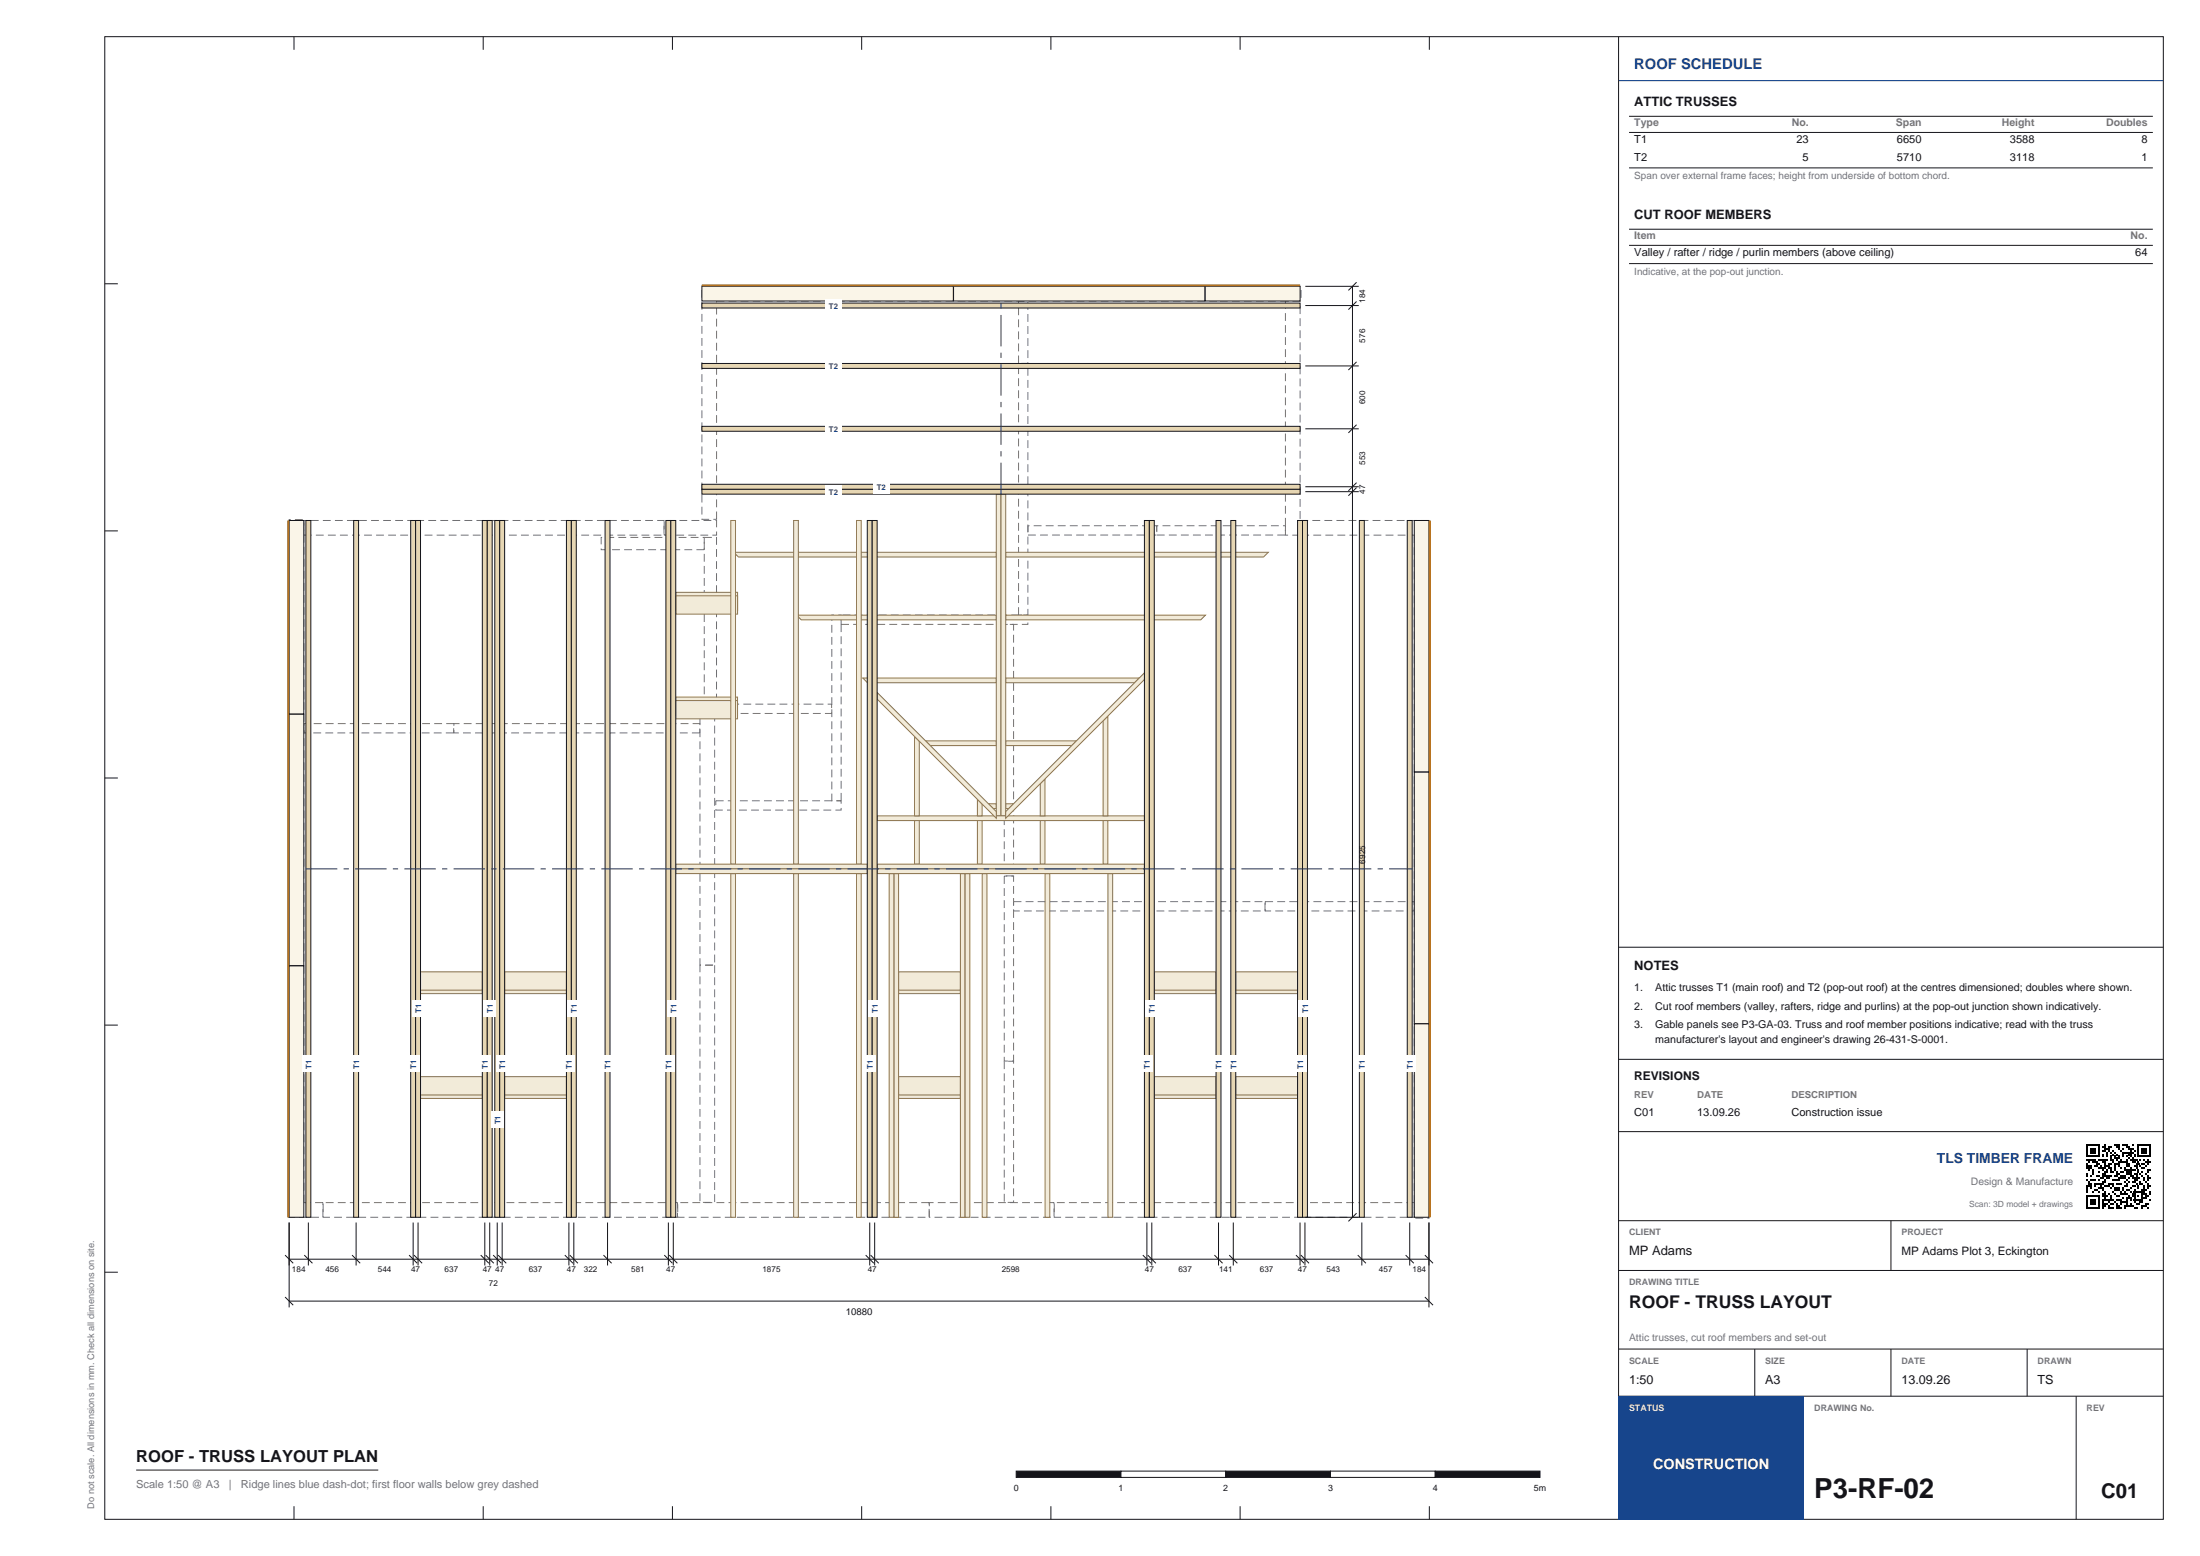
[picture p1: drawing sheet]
<svg xmlns="http://www.w3.org/2000/svg" width="420mm" height="297mm" viewBox="0 0 420 297" stroke-linecap="round" stroke-linejoin="round" font-family="sans-serif">
<g fill="none" stroke="#14141a" stroke-width=".19">
<path d="M20 7h393v283h-393zM56.1 7v2.5M92.3 7v2.5M128.4 7v2.5M164.5 7v2.5M200.6 7v2.5M236.8 7v2.5M272.9 7v2.5M309 7v283M20 54.2h2.5M20 101.3h2.5M20 148.5h2.5"/>
<path d="M20 195.7h2.5M20 242.8h2.5M56.1 287.5v2.5M92.3 287.5v2.5M128.4 287.5v2.5M164.5 287.5v2.5M200.6 287.5v2.5M236.8 287.5v2.5M272.9 287.5v2.5"/>
</g>
<g fill="none" stroke="#73737a" stroke-width=".19" stroke-dasharray="1.5 .8" stroke-linecap="butt">
<path d="M134 54.5h2.8v44.6h-2.8zM136.8 54.7h48v2.8h-48zM184.8 54.7h48v2.8h-48zM194.5 57.5h1.7v11.9h-1.7zM232.9 54.7h15.5v2.8h-15.5zM245.4 57.5h2.8v44.6h-2.8zM194.5 69.4h1.7v48h-1.7zM55.2 99.2h2.8v34.3h-2.8zM58 99.3h20.7v2.8h-20.7zM78.8 99.3h48v2.8h-48zM126.8 99.3h10v2.8h-10zM248.4 99.3h24.6v2.8h-24.6z"/>
<path d="M114.8 102.6h19.6v2.3h-19.6zM134.4 102.6h2.4v33.6h-2.4zM158.8 117.4h1.8v35.4h-1.8zM160.6 117.4h35.6v1.8h-35.6zM191.7 119.2h1.8v48h-1.8zM196.2 100.3h24.6v1.8h-24.6zM220.8 100.3h24.6v1.8h-24.6zM270 102.1h2.8v48h-2.8zM55.2 133.5h2.8v48h-2.8zM58 138.1h28.6v1.8h-28.6zM86.6 138.1h47v1.8h-47zM133.6 136.2h2.8v48h-2.8z"/>
<path d="M136.8 134.4h22v1.8h-22zM136.6 152.8h24v1.8h-24zM270 150.2h2.8v38.8h-2.8zM191.7 167.2h1.8v35.3h-1.8zM193.5 172.1h48v1.8h-48zM241.5 172.1h28.5v1.8h-28.5zM55.2 181.5h2.8v48h-2.8zM133.6 184.2h2.8v45.3h-2.8zM270 189h2.8v43.5h-2.8zM191.7 202.6h1.8v26.9h-1.8zM55 229.5h6.6v2.8h-6.6zM61.7 229.5h48v2.8h-48z"/>
<path d="M109.7 229.5h19.6v2.8h-19.6zM129.4 229.5h48v2.8h-48zM177.4 229.5h23.8v2.8h-23.8zM201.3 229.5h48v2.8h-48zM249.3 229.5h20.7v2.8h-20.7z"/>
</g>
<g fill="#f2ebd9" stroke="#8c734d" stroke-width=".19">
<path d="M129 113.1h11.8v3.5h-11.8z" fill-rule="evenodd"/>
<path d="M129 113.7h11.8v3.5h-11.8z" fill-rule="evenodd"/>
<path d="M80.3 206.2h11.8v3.5h-11.8z" fill-rule="evenodd"/>
<path d="M235.9 206.2h11.8v3.5h-11.8z" fill-rule="evenodd"/>
<path d="M220.4 206.2h11.8v3.5h-11.8z" fill-rule="evenodd"/>
<path d="M96.3 206.2h11.8v3.5h-11.8z" fill-rule="evenodd"/>
<path d="M171.5 206.2h11.8v3.5h-11.8z" fill-rule="evenodd"/>
<path d="M171.5 205.5h11.8v3.5h-11.8z" fill-rule="evenodd"/>
<path d="M80.3 205.5h11.8v3.5h-11.8z" fill-rule="evenodd"/>
<path d="M220.4 205.5h11.8v3.5h-11.8z" fill-rule="evenodd"/>
<path d="M235.9 205.5h11.8v3.5h-11.8z" fill-rule="evenodd"/>
<path d="M96.3 205.5h11.8v3.5h-11.8z" fill-rule="evenodd"/>
<path d="M129 133.1h11.8v3.4h-11.8z" fill-rule="evenodd"/>
<path d="M129 133.7h11.8v3.5h-11.8z" fill-rule="evenodd"/>
<path d="M220.4 186.2h11.8v3.5h-11.8z" fill-rule="evenodd"/>
<path d="M235.9 186.2h11.8v3.5h-11.8z" fill-rule="evenodd"/>
<path d="M171.5 186.2h11.8v3.5h-11.8z" fill-rule="evenodd"/>
<path d="M96.3 186.2h11.8v3.5h-11.8z" fill-rule="evenodd"/>
<path d="M80.3 186.2h11.8v3.5h-11.8z" fill-rule="evenodd"/>
<path d="M220.4 185.5h11.8v3.5h-11.8z" fill-rule="evenodd"/>
<path d="M235.9 185.5h11.8v3.5h-11.8z" fill-rule="evenodd"/>
<path d="M171.5 185.5h11.8v3.5h-11.8z" fill-rule="evenodd"/>
<path d="M96.3 185.5h11.8v3.5h-11.8z" fill-rule="evenodd"/>
<path d="M80.3 185.5h11.8v3.5h-11.8z" fill-rule="evenodd"/>
<path d="M192 105.4h50.1l-.9 .9h-49.2z" fill-rule="evenodd"/>
<path d="M192 117.4h38.1l-.9 .9h-37.2z" fill-rule="evenodd"/>
<path d="M192 129.4h25.5l-.9 .9h-24.6z" fill-rule="evenodd"/>
<path d="M192 141.4h13.5l-.9 .9h-12.6z" fill-rule="evenodd"/>
<path d="M192 153.4h1.5l-.9 .9h-.6z" fill-rule="evenodd"/>
<path d="M140.1 105.4h50.1v.9h-49.2z" fill-rule="evenodd"/>
<path d="M152.1 117.4h38.1v.9h-37.2z" fill-rule="evenodd"/>
<path d="M176.7 141.4h13.5v.9h-12.6z" fill-rule="evenodd"/>
<path d="M188.7 153.4h1.5v.9h-.6z" fill-rule="evenodd"/>
<path d="M164.7 129.4h25.5v.9h-24.6z" fill-rule="evenodd"/>
<path d="M190.2 94.3h.9v61.4h-.9z" fill-rule="evenodd"/>
<path d="M191.1 94.3h.9v61.4h-.9z" fill-rule="evenodd"/>
<path d="M167.5 155.7h51v.9h-51z" fill-rule="evenodd"/>
<path d="M174.6 140.6l.9 .9v14.2h-.9z" fill-rule="evenodd"/>
<path d="M186.6 152.6l.9 .9v2.2h-.9z" fill-rule="evenodd"/>
<path d="M199.5 148.7v7h-.9v-6.1z" fill-rule="evenodd"/>
<path d="M210.6 137.6l.9-.9v19h-.9z" fill-rule="evenodd"/>
<path d="M167.5 132.2l22.7 22.7v1.3l-22.7-22.8z" fill-rule="evenodd"/>
<path d="M218.5 128.4v1.3l-26.5 26.5v-1.3z" fill-rule="evenodd"/>
</g>
<g fill="#e6d6b3" stroke="#14141a" stroke-width=".19">
<path d="M134 93.4h114.2v.9h-114.2z" fill-rule="evenodd"/>
<path d="M134 92.4h114.2v1h-114.2z" fill-rule="evenodd"/>
<path d="M134 81.4h114.2v.9h-114.2z" fill-rule="evenodd"/>
<path d="M134 69.4h114.2v.9h-114.2z" fill-rule="evenodd"/>
<path d="M134 57.9h114.2v.9h-114.2z" fill-rule="evenodd"/>
</g>
<g fill="#f2ebd9" stroke="#8c734d" stroke-width=".19">
<path d="M174.6 156.6h.9v8.3h-.9z" fill-rule="evenodd"/>
<path d="M186.6 156.6h.9v8.3h-.9z" fill-rule="evenodd"/>
<path d="M198.6 156.6h.9v8.3h-.9z" fill-rule="evenodd"/>
<path d="M210.6 156.6h.9v8.3h-.9z" fill-rule="evenodd"/>
<path d="M170.6 166.7h.9v65.6h-.9z" fill-rule="evenodd"/>
<path d="M169.7 166.7h.9v65.6h-.9z" fill-rule="evenodd"/>
<path d="M183.3 166.7h.9v65.6h-.9z" fill-rule="evenodd"/>
<path d="M184.2 166.7h.9v65.6h-.9z" fill-rule="evenodd"/>
<path d="M187.5 166.7h.9v65.6h-.9z" fill-rule="evenodd"/>
<path d="M199.5 166.7h.9v65.6h-.9z" fill-rule="evenodd"/>
<path d="M211.5 166.7h.9v65.6h-.9z" fill-rule="evenodd"/>
<path d="M151.5 166.7h.9v65.6h-.9z" fill-rule="evenodd"/>
<path d="M163.5 166.7h.9v65.6h-.9z" fill-rule="evenodd"/>
<path d="M139.5 166.7h.9v65.6h-.9z" fill-rule="evenodd"/>
<path d="M151.5 99.3h.9v65.6h-.9z" fill-rule="evenodd"/>
<path d="M163.5 99.3h.9v65.6h-.9z" fill-rule="evenodd"/>
<path d="M139.5 99.3h.9v65.6h-.9z" fill-rule="evenodd"/>
<path d="M167.5 164.9h51v.9h-51z" fill-rule="evenodd"/>
<path d="M167.5 165.8h51v.9h-51z" fill-rule="evenodd"/>
<path d="M129 164.9h36.6v.9h-36.6z" fill-rule="evenodd"/>
<path d="M129 165.8h36.6v.9h-36.6z" fill-rule="evenodd"/>
</g>
<g fill="#e6d6b3" stroke="#14141a" stroke-width=".19">
<path d="M165.6 99.3h.9v133h-.9z" fill-rule="evenodd"/>
<path d="M166.5 99.3h1v133h-1z" fill-rule="evenodd"/>
<path d="M58.4 99.3h.9v133h-.9z" fill-rule="evenodd"/>
<path d="M67.5 99.3h1v133h-1z" fill-rule="evenodd"/>
<path d="M78.4 99.3h.9v133h-.9z" fill-rule="evenodd"/>
<path d="M79.3 99.3h1v133h-1z" fill-rule="evenodd"/>
<path d="M92.1 99.3h.9v133h-.9z" fill-rule="evenodd"/>
<path d="M93 99.3h1v133h-1z" fill-rule="evenodd"/>
<path d="M94.5 99.3h.9v133h-.9z" fill-rule="evenodd"/>
<path d="M95.4 99.3h.9v133h-.9z" fill-rule="evenodd"/>
<path d="M108.1 99.3h1v133h-1z" fill-rule="evenodd"/>
<path d="M109.1 99.3h.9v133h-.9z" fill-rule="evenodd"/>
<path d="M115.5 99.3h1v133h-1z" fill-rule="evenodd"/>
<path d="M127.1 99.3h1v133h-1z" fill-rule="evenodd"/>
<path d="M128.1 99.3h.9v133h-.9z" fill-rule="evenodd"/>
<path d="M218.5 99.3h.9v133h-.9z" fill-rule="evenodd"/>
<path d="M219.4 99.3h1v133h-1z" fill-rule="evenodd"/>
<path d="M232.2 99.3h.9v133h-.9z" fill-rule="evenodd"/>
<path d="M235 99.3h.9v133h-.9z" fill-rule="evenodd"/>
<path d="M247.7 99.3h1v133h-1z" fill-rule="evenodd"/>
<path d="M248.7 99.3h.9v133h-.9z" fill-rule="evenodd"/>
<path d="M259.5 99.3h1v133h-1z" fill-rule="evenodd"/>
<path d="M268.7 99.3h.9v133h-.9z" fill-rule="evenodd"/>
</g>
<path d="M191.1 94.3v-36.4M58.4 165.8h211.2" fill="none" stroke="#0d2973" stroke-width=".19" stroke-dasharray="6 1.2 1 1.2" stroke-linecap="butt"/>
<g fill="#faf5e8" stroke="#14141a" stroke-width=".19">
<path d="M55.2 184.3h2.8v48h-2.8z" fill-rule="evenodd"/>
<path d="M55.2 136.3h2.8v48h-2.8z" fill-rule="evenodd"/>
<path d="M55.2 99.3h2.8v37h-2.8z" fill-rule="evenodd"/>
</g>
<path d="M55 99.3v133" fill="none" stroke="#b8731f" stroke-width=".4"/>
<g fill="#faf5e8" stroke="#14141a" stroke-width=".19">
<path d="M134 54.7h48v2.8h-48z" fill-rule="evenodd"/>
<path d="M182 54.7h48v2.8h-48z" fill-rule="evenodd"/>
<path d="M230.1 54.7h18.1v2.8h-18.1z" fill-rule="evenodd"/>
</g>
<path d="M134 54.5h114.2" fill="none" stroke="#b8731f" stroke-width=".4"/>
<g fill="#faf5e8" stroke="#14141a" stroke-width=".19">
<path d="M270 99.3h2.8v48h-2.8z" fill-rule="evenodd"/>
<path d="M270 147.4h2.8v48h-2.8z" fill-rule="evenodd"/>
<path d="M270 195.4h2.8v36.9h-2.8z" fill-rule="evenodd"/>
</g>
<path d="M273 99.3v133" fill="none" stroke="#b8731f" stroke-width=".4"/>
<g fill="none" stroke="#14141a" stroke-width=".19">
<path d="M249.2 58.3h10.2M249.2 54.7h10.2M258.2 54.7v177.6M259 57.5l-1.6 1.6M259 53.9l-1.6 1.5M249.2 69.8h10.2M259 69.1l-1.6 1.5M249.2 93.8h10.2M249.2 92.9h10.2M249.2 81.8h10.2M259 93.1l-1.6 1.5M259 92.1l-1.6 1.6"/>
<path d="M259 81.1l-1.6 1.5M54.4 239.6l1.6 1.5M55.2 233.3v16.2M58.1 239.6l1.5 1.5M58.9 233.3v8.2M67.2 239.6l1.6 1.5M68 233.3v8.2M78.1 239.6l1.5 1.5M78.9 233.3v8.2M79 239.6l1.6 1.5M79.8 233.3v8.2M91.8 239.6l1.5 1.5"/>
<path d="M92.6 233.3v8.2M92.7 239.6l1.6 1.5M93.5 233.3v8.2M94.2 239.6l1.5 1.5M94.9 233.3v8.2M95.1 239.6l1.5 1.5M95.9 233.3v8.2M107.8 239.6l1.6 1.5M108.6 233.3v8.2M108.8 239.6l1.5 1.5M109.5 233.3v8.2M115.2 239.6l1.6 1.5"/>
<path d="M116 233.3v8.2M126.8 239.6l1.6 1.5M127.6 233.3v8.2M127.8 239.6l1.5 1.5M128.5 233.3v8.2M165.3 239.6l1.5 1.5M166 233.3v8.2M166.2 239.6l1.6 1.5M167 233.3v8.2M218.2 239.6l1.5 1.5M219 233.3v8.2M219.1 239.6l1.6 1.5"/>
<path d="M219.9 233.3v8.2M231.8 239.6l1.6 1.5M232.6 233.3v8.2M234.7 239.6l1.5 1.5M235.4 233.3v8.2M247.4 239.6l1.6 1.5M248.2 233.3v8.2M248.4 239.6l1.5 1.5M249.1 233.3v8.2M249.2 232.3h10.2M259 231.6l-1.6 1.5M259.2 239.6l1.6 1.5"/>
<path d="M260 233.3v8.2M268.4 239.6l1.5 1.5M269.1 233.3v8.2M272 239.6l1.6 1.5M272.8 233.3v16.2M54.4 247.6l1.6 1.5M55.2 240.3h217.6M55.2 248.3h217.6M272 247.6l1.6 1.5"/>
</g>
<g fill="#fff">
<path d="M57.6 201.5h2.5v3.2h-2.5z" fill-rule="evenodd"/>
<path d="M66.7 201.5h2.5v3.2h-2.5z" fill-rule="evenodd"/>
<path d="M77.6 201.5h2.5v3.2h-2.5z" fill-rule="evenodd"/>
<path d="M78.6 190.9h2.5v3.1h-2.5z" fill-rule="evenodd"/>
<path d="M91.3 201.5h2.5v3.2h-2.5z" fill-rule="evenodd"/>
<path d="M92.3 190.9h2.4v3.1h-2.4z" fill-rule="evenodd"/>
<path d="M93.7 212.2h2.5v3.1h-2.5z" fill-rule="evenodd"/>
<path d="M94.6 201.5h2.5v3.2h-2.5z" fill-rule="evenodd"/>
<path d="M107.4 201.5h2.4v3.2h-2.4z" fill-rule="evenodd"/>
<path d="M108.3 190.9h2.5v3.1h-2.5z" fill-rule="evenodd"/>
<path d="M114.7 201.5h2.5v3.2h-2.5z" fill-rule="evenodd"/>
<path d="M126.4 201.5h2.4v3.2h-2.4z" fill-rule="evenodd"/>
<path d="M127.3 190.9h2.5v3.1h-2.5z" fill-rule="evenodd"/>
<path d="M164.8 201.5h2.5v3.2h-2.5z" fill-rule="evenodd"/>
<path d="M165.7 190.9h2.5v3.1h-2.5z" fill-rule="evenodd"/>
<path d="M217.7 201.5h2.5v3.2h-2.5z" fill-rule="evenodd"/>
<path d="M218.7 190.9h2.4v3.1h-2.4z" fill-rule="evenodd"/>
<path d="M231.4 201.5h2.5v3.2h-2.5z" fill-rule="evenodd"/>
<path d="M234.2 201.5h2.5v3.2h-2.5z" fill-rule="evenodd"/>
<path d="M246.9 201.5h2.5v3.2h-2.5z" fill-rule="evenodd"/>
<path d="M247.9 190.9h2.5v3.1h-2.5z" fill-rule="evenodd"/>
<path d="M258.7 201.5h2.5v3.2h-2.5z" fill-rule="evenodd"/>
<path d="M267.9 201.5h2.5v3.2h-2.5z" fill-rule="evenodd"/>
<path d="M157.6 92.6h3.1v2.5h-3.1z" fill-rule="evenodd"/>
<path d="M166.7 91.7h3.1v2.4h-3.1z" fill-rule="evenodd"/>
<path d="M157.6 80.6h3.1v2.5h-3.1z" fill-rule="evenodd"/>
<path d="M157.6 68.6h3.1v2.5h-3.1z" fill-rule="evenodd"/>
<path d="M157.6 57.1h3.1v2.5h-3.1z" fill-rule="evenodd"/>
</g>
<path d="M26 280.6h46.2" fill="none" stroke="#14141a" stroke-width=".19"/>
<path d="M194 280.8h20v1.2h-20z" fill-rule="evenodd" fill="#14141a" stroke="#14141a" stroke-width=".19"/>
<path d="M214 280.8h20v1.2h-20z" fill-rule="evenodd" fill="#fff" stroke="#14141a" stroke-width=".19"/>
<path d="M234 280.8h20v1.2h-20z" fill-rule="evenodd" fill="#14141a" stroke="#14141a" stroke-width=".19"/>
<path d="M254 280.8h20v1.2h-20z" fill-rule="evenodd" fill="#fff" stroke="#14141a" stroke-width=".19"/>
<path d="M274 280.8h20v1.2h-20z" fill-rule="evenodd" fill="#14141a" stroke="#14141a" stroke-width=".19"/>
<path d="M309 15.4h104" fill="none" stroke="#17458c" stroke-width=".19"/>
<g fill="none" stroke="#14141a" stroke-width=".19">
<path d="M311 22.2h100M311 25.3h100M311 32h100M311 43.8h100M311 46.8h100M311 50.3h100M309 180.8h104M309 202.2h104M309 216h104M309 233h104M361 233v9.5M309 242.5h104"/>
<path d="M309 257.5h104M335 257.5v9M361 257.5v9M387 257.5v9M309 266.5h104"/>
</g>
<path d="M398.3 218.5h2.6M405.1 220h2.2M408.1 218.5h2.6M398.3 220.7h2.6M398.3 228.3h2.6M398.3 230.5h2.6M401.3 229h2.3M405.4 223.4h2.3M407.3 227.5h2.3M408.1 220.7h2.6" fill="none" stroke="#000" stroke-width=".38"/>
<g fill="#000">
<path d="M398.3 218.7h.4v.4h-.4z" fill-rule="evenodd"/>
<path d="M398.3 219.1h.4v.3h-.4z" fill-rule="evenodd"/>
<path d="M398.3 219.4h.4v.4h-.4z" fill-rule="evenodd"/>
<path d="M399.1 219.1h1.1v.3h-1.1z" fill-rule="evenodd"/>
<path d="M399.1 219.4h1.1v.4h-1.1z" fill-rule="evenodd"/>
<path d="M400.6 218.7h.3v.4h-.3z" fill-rule="evenodd"/>
<path d="M400.6 219.1h.3v.3h-.3z" fill-rule="evenodd"/>
<path d="M400.6 219.4h.3v.4h-.3z" fill-rule="evenodd"/>
<path d="M401.3 218.7h.8v.4h-.8z" fill-rule="evenodd"/>
<path d="M401.3 219.4h.8v.4h-.8z" fill-rule="evenodd"/>
<path d="M401.7 218.3h.4v.4h-.4z" fill-rule="evenodd"/>
<path d="M401.7 219.1h1.1v.3h-1.1z" fill-rule="evenodd"/>
<path d="M402.4 218.7h.8v.4h-.8z" fill-rule="evenodd"/>
<path d="M402.4 219.4h.4v.4h-.4z" fill-rule="evenodd"/>
<path d="M403.2 219.4h.4v.4h-.4z" fill-rule="evenodd"/>
<path d="M403.6 218.3h1.1v.4h-1.1z" fill-rule="evenodd"/>
<path d="M403.9 218.7h.8v.4h-.8z" fill-rule="evenodd"/>
<path d="M404.3 219.1h.4v.3h-.4z" fill-rule="evenodd"/>
<path d="M404.7 219.4h.4v.4h-.4z" fill-rule="evenodd"/>
<path d="M405.1 218.3h1.1v.4h-1.1z" fill-rule="evenodd"/>
<path d="M405.1 219.1h.3v.3h-.3z" fill-rule="evenodd"/>
<path d="M405.8 218.7h.8v.4h-.8z" fill-rule="evenodd"/>
<path d="M406.2 219.1h1.1v.3h-1.1z" fill-rule="evenodd"/>
<path d="M406.6 219.4h.3v.4h-.3z" fill-rule="evenodd"/>
<path d="M406.9 218.3h.4v.4h-.4z" fill-rule="evenodd"/>
<path d="M407.3 219.4h.4v.4h-.4z" fill-rule="evenodd"/>
<path d="M408.1 218.7h.3v.4h-.3z" fill-rule="evenodd"/>
<path d="M408.1 219.1h.3v.3h-.3z" fill-rule="evenodd"/>
<path d="M408.1 219.4h.3v.4h-.3z" fill-rule="evenodd"/>
<path d="M408.8 219.1h1.1v.3h-1.1z" fill-rule="evenodd"/>
<path d="M408.8 219.4h1.1v.4h-1.1z" fill-rule="evenodd"/>
<path d="M410.3 218.7h.4v.4h-.4z" fill-rule="evenodd"/>
<path d="M410.3 219.1h.4v.3h-.4z" fill-rule="evenodd"/>
<path d="M410.3 219.4h.4v.4h-.4z" fill-rule="evenodd"/>
<path d="M398.3 219.8h.4v.4h-.4z" fill-rule="evenodd"/>
<path d="M398.3 220.2h.4v.4h-.4z" fill-rule="evenodd"/>
<path d="M398.3 221.3h1.9v.4h-1.9z" fill-rule="evenodd"/>
<path d="M398.3 222.1h.4v.3h-.4z" fill-rule="evenodd"/>
<path d="M398.3 222.4h1.1v.4h-1.1z" fill-rule="evenodd"/>
<path d="M398.3 222.8h1.1v.4h-1.1z" fill-rule="evenodd"/>
<path d="M398.3 223.9h.4v.4h-.4z" fill-rule="evenodd"/>
<path d="M398.3 224.3h.4v.4h-.4z" fill-rule="evenodd"/>
<path d="M398.3 225.1h.4v.3h-.4z" fill-rule="evenodd"/>
<path d="M398.3 226.2h1.1v.4h-1.1z" fill-rule="evenodd"/>
<path d="M398.3 226.6h.4v.3h-.4z" fill-rule="evenodd"/>
<path d="M398.3 226.9h.4v.4h-.4z" fill-rule="evenodd"/>
<path d="M398.3 227.3h.4v.4h-.4z" fill-rule="evenodd"/>
<path d="M398.3 228.4h.4v.4h-.4z" fill-rule="evenodd"/>
<path d="M398.3 228.8h.4v.4h-.4z" fill-rule="evenodd"/>
<path d="M398.3 229.2h.4v.4h-.4z" fill-rule="evenodd"/>
<path d="M398.3 229.6h.4v.3h-.4z" fill-rule="evenodd"/>
<path d="M398.3 229.9h.4v.4h-.4z" fill-rule="evenodd"/>
<path d="M398.7 221.7h.4v.4h-.4z" fill-rule="evenodd"/>
<path d="M398.7 223.2h.4v.4h-.4z" fill-rule="evenodd"/>
<path d="M398.7 225.4h.4v.4h-.4z" fill-rule="evenodd"/>
<path d="M398.7 225.8h.7v.4h-.7z" fill-rule="evenodd"/>
<path d="M399.1 219.8h1.1v.4h-1.1z" fill-rule="evenodd"/>
<path d="M399.1 224.3h.3v.4h-.3z" fill-rule="evenodd"/>
<path d="M399.1 225.1h1.1v.3h-1.1z" fill-rule="evenodd"/>
<path d="M399.1 226.6h.3v.3h-.3z" fill-rule="evenodd"/>
<path d="M399.1 228.8h1.1v.4h-1.1z" fill-rule="evenodd"/>
<path d="M399.1 229.2h1.1v.4h-1.1z" fill-rule="evenodd"/>
<path d="M399.1 229.6h1.1v.3h-1.1z" fill-rule="evenodd"/>
<path d="M399.4 221.7h1.2v.4h-1.2z" fill-rule="evenodd"/>
<path d="M399.4 223.2h.4v.4h-.4z" fill-rule="evenodd"/>
<path d="M399.4 223.6h.4v.3h-.4z" fill-rule="evenodd"/>
<path d="M399.4 223.9h.4v.4h-.4z" fill-rule="evenodd"/>
<path d="M399.4 227.3h.4v.4h-.4z" fill-rule="evenodd"/>
<path d="M399.8 222.4h.8v.4h-.8z" fill-rule="evenodd"/>
<path d="M399.8 225.8h1.9v.4h-1.9z" fill-rule="evenodd"/>
<path d="M399.8 226.2h.4v.4h-.4z" fill-rule="evenodd"/>
<path d="M399.8 226.9h.8v.4h-.8z" fill-rule="evenodd"/>
<path d="M400.2 222.1h.7v.3h-.7z" fill-rule="evenodd"/>
<path d="M400.2 224.3h.7v.4h-.7z" fill-rule="evenodd"/>
<path d="M400.6 219.8h.3v.4h-.3z" fill-rule="evenodd"/>
<path d="M400.6 220.2h.3v.4h-.3z" fill-rule="evenodd"/>
<path d="M400.6 221.3h1.8v.4h-1.8z" fill-rule="evenodd"/>
<path d="M400.6 222.8h1.5v.4h-1.5z" fill-rule="evenodd"/>
<path d="M400.6 223.6h.3v.3h-.3z" fill-rule="evenodd"/>
<path d="M400.6 225.1h.3v.3h-.3z" fill-rule="evenodd"/>
<path d="M400.6 226.6h1.1v.3h-1.1z" fill-rule="evenodd"/>
<path d="M400.6 227.3h.3v.4h-.3z" fill-rule="evenodd"/>
<path d="M400.6 228.4h.3v.4h-.3z" fill-rule="evenodd"/>
<path d="M400.6 228.8h.3v.4h-.3z" fill-rule="evenodd"/>
<path d="M400.6 229.2h.3v.4h-.3z" fill-rule="evenodd"/>
<path d="M400.6 229.6h.3v.3h-.3z" fill-rule="evenodd"/>
<path d="M400.6 229.9h.3v.4h-.3z" fill-rule="evenodd"/>
<path d="M400.9 222.4h.4v.4h-.4z" fill-rule="evenodd"/>
<path d="M400.9 224.7h.8v.4h-.8z" fill-rule="evenodd"/>
<path d="M400.9 226.2h.4v.4h-.4z" fill-rule="evenodd"/>
<path d="M401.3 220.2h.4v.4h-.4z" fill-rule="evenodd"/>
<path d="M401.3 220.6h.4v.3h-.4z" fill-rule="evenodd"/>
<path d="M401.3 221.7h.8v.4h-.8z" fill-rule="evenodd"/>
<path d="M401.3 223.2h.4v.4h-.4z" fill-rule="evenodd"/>
<path d="M401.3 223.9h.8v.4h-.8z" fill-rule="evenodd"/>
<path d="M401.3 224.3h1.9v.4h-1.9z" fill-rule="evenodd"/>
<path d="M401.3 225.4h.8v.4h-.8z" fill-rule="evenodd"/>
<path d="M401.3 226.9h.4v.4h-.4z" fill-rule="evenodd"/>
<path d="M401.3 227.7h.8v.4h-.8z" fill-rule="evenodd"/>
<path d="M401.3 228.1h1.1v.3h-1.1z" fill-rule="evenodd"/>
<path d="M401.3 229.2h.4v.4h-.4z" fill-rule="evenodd"/>
<path d="M401.3 229.6h1.1v.3h-1.1z" fill-rule="evenodd"/>
<path d="M401.3 229.9h.8v.4h-.8z" fill-rule="evenodd"/>
<path d="M401.3 230.3h.4v.4h-.4z" fill-rule="evenodd"/>
<path d="M401.7 222.1h.4v.3h-.4z" fill-rule="evenodd"/>
<path d="M401.7 222.4h1.1v.4h-1.1z" fill-rule="evenodd"/>
<path d="M401.7 223.6h.7v.3h-.7z" fill-rule="evenodd"/>
<path d="M401.7 225.1h.4v.3h-.4z" fill-rule="evenodd"/>
<path d="M401.7 226.2h1.1v.4h-1.1z" fill-rule="evenodd"/>
<path d="M401.7 227.3h.4v.4h-.4z" fill-rule="evenodd"/>
<path d="M401.7 228.4h.4v.4h-.4z" fill-rule="evenodd"/>
<path d="M402.1 219.8h.3v.4h-.3z" fill-rule="evenodd"/>
<path d="M402.1 220.2h.3v.4h-.3z" fill-rule="evenodd"/>
<path d="M402.1 220.6h.3v.3h-.3z" fill-rule="evenodd"/>
<path d="M402.1 223.2h.3v.4h-.3z" fill-rule="evenodd"/>
<path d="M402.1 224.7h.7v.4h-.7z" fill-rule="evenodd"/>
<path d="M402.4 222.1h.8v.3h-.8z" fill-rule="evenodd"/>
<path d="M402.4 222.8h.8v.4h-.8z" fill-rule="evenodd"/>
<path d="M402.4 225.8h1.2v.4h-1.2z" fill-rule="evenodd"/>
<path d="M402.4 227.7h.4v.4h-.4z" fill-rule="evenodd"/>
<path d="M402.4 229.2h.4v.4h-.4z" fill-rule="evenodd"/>
<path d="M402.4 229.9h.4v.4h-.4z" fill-rule="evenodd"/>
<path d="M402.4 230.3h1.2v.4h-1.2z" fill-rule="evenodd"/>
<path d="M402.8 219.8h.4v.4h-.4z" fill-rule="evenodd"/>
<path d="M402.8 220.6h.4v.3h-.4z" fill-rule="evenodd"/>
<path d="M402.8 220.9h.4v.4h-.4z" fill-rule="evenodd"/>
<path d="M402.8 221.3h.8v.4h-.8z" fill-rule="evenodd"/>
<path d="M402.8 223.2h.4v.4h-.4z" fill-rule="evenodd"/>
<path d="M402.8 223.6h.8v.3h-.8z" fill-rule="evenodd"/>
<path d="M402.8 226.6h.4v.3h-.4z" fill-rule="evenodd"/>
<path d="M402.8 228.1h.4v.3h-.4z" fill-rule="evenodd"/>
<path d="M402.8 228.4h.4v.4h-.4z" fill-rule="evenodd"/>
<path d="M402.8 229.6h.8v.3h-.8z" fill-rule="evenodd"/>
<path d="M403.2 220.2h.4v.4h-.4z" fill-rule="evenodd"/>
<path d="M403.2 221.7h.4v.4h-.4z" fill-rule="evenodd"/>
<path d="M403.2 225.1h1.5v.3h-1.5z" fill-rule="evenodd"/>
<path d="M403.2 226.2h.4v.4h-.4z" fill-rule="evenodd"/>
<path d="M403.2 227.3h.4v.4h-.4z" fill-rule="evenodd"/>
<path d="M403.6 219.8h.3v.4h-.3z" fill-rule="evenodd"/>
<path d="M403.6 220.6h.3v.3h-.3z" fill-rule="evenodd"/>
<path d="M403.6 220.9h1.1v.4h-1.1z" fill-rule="evenodd"/>
<path d="M403.6 222.1h1.1v.3h-1.1z" fill-rule="evenodd"/>
<path d="M403.6 222.4h.3v.4h-.3z" fill-rule="evenodd"/>
<path d="M403.6 222.8h.3v.4h-.3z" fill-rule="evenodd"/>
<path d="M403.6 223.2h.3v.4h-.3z" fill-rule="evenodd"/>
<path d="M403.6 224.3h.7v.4h-.7z" fill-rule="evenodd"/>
<path d="M403.6 226.6h1.1v.3h-1.1z" fill-rule="evenodd"/>
<path d="M403.6 226.9h1.1v.4h-1.1z" fill-rule="evenodd"/>
<path d="M403.6 227.7h.3v.4h-.3z" fill-rule="evenodd"/>
<path d="M403.6 229.2h.3v.4h-.3z" fill-rule="evenodd"/>
<path d="M403.9 220.2h.4v.4h-.4z" fill-rule="evenodd"/>
<path d="M403.9 221.3h.4v.4h-.4z" fill-rule="evenodd"/>
<path d="M403.9 223.6h.4v.3h-.4z" fill-rule="evenodd"/>
<path d="M403.9 223.9h.8v.4h-.8z" fill-rule="evenodd"/>
<path d="M403.9 225.8h1.2v.4h-1.2z" fill-rule="evenodd"/>
<path d="M403.9 228.1h.8v.3h-.8z" fill-rule="evenodd"/>
<path d="M403.9 228.8h1.2v.4h-1.2z" fill-rule="evenodd"/>
<path d="M403.9 229.6h.4v.3h-.4z" fill-rule="evenodd"/>
<path d="M403.9 229.9h.8v.4h-.8z" fill-rule="evenodd"/>
<path d="M403.9 230.3h1.2v.4h-1.2z" fill-rule="evenodd"/>
<path d="M404.3 220.6h.4v.3h-.4z" fill-rule="evenodd"/>
<path d="M404.3 221.7h1.9v.4h-1.9z" fill-rule="evenodd"/>
<path d="M404.3 222.4h.4v.4h-.4z" fill-rule="evenodd"/>
<path d="M404.3 224.7h1.5v.4h-1.5z" fill-rule="evenodd"/>
<path d="M404.7 221.3h.4v.4h-.4z" fill-rule="evenodd"/>
<path d="M404.7 222.8h.4v.4h-.4z" fill-rule="evenodd"/>
<path d="M404.7 223.6h.7v.3h-.7z" fill-rule="evenodd"/>
<path d="M404.7 224.3h1.1v.4h-1.1z" fill-rule="evenodd"/>
<path d="M404.7 227.3h.4v.4h-.4z" fill-rule="evenodd"/>
<path d="M404.7 227.7h1.5v.4h-1.5z" fill-rule="evenodd"/>
<path d="M404.7 229.2h1.5v.4h-1.5z" fill-rule="evenodd"/>
<path d="M404.7 229.6h.4v.3h-.4z" fill-rule="evenodd"/>
<path d="M405.1 220.2h.3v.4h-.3z" fill-rule="evenodd"/>
<path d="M405.1 220.6h.3v.3h-.3z" fill-rule="evenodd"/>
<path d="M405.1 226.6h.3v.3h-.3z" fill-rule="evenodd"/>
<path d="M405.1 226.9h.3v.4h-.3z" fill-rule="evenodd"/>
<path d="M405.1 228.4h.3v.4h-.3z" fill-rule="evenodd"/>
<path d="M405.4 222.8h.4v.4h-.4z" fill-rule="evenodd"/>
<path d="M405.4 225.4h.4v.4h-.4z" fill-rule="evenodd"/>
<path d="M405.4 226.2h.8v.4h-.8z" fill-rule="evenodd"/>
<path d="M405.4 227.3h.4v.4h-.4z" fill-rule="evenodd"/>
<path d="M405.4 229.9h1.9v.4h-1.9z" fill-rule="evenodd"/>
<path d="M405.4 230.3h.4v.4h-.4z" fill-rule="evenodd"/>
<path d="M405.8 220.6h.4v.3h-.4z" fill-rule="evenodd"/>
<path d="M405.8 221.3h.4v.4h-.4z" fill-rule="evenodd"/>
<path d="M405.8 222.1h.8v.3h-.8z" fill-rule="evenodd"/>
<path d="M405.8 222.4h.8v.4h-.8z" fill-rule="evenodd"/>
<path d="M405.8 223.6h1.1v.3h-1.1z" fill-rule="evenodd"/>
<path d="M405.8 223.9h1.1v.4h-1.1z" fill-rule="evenodd"/>
<path d="M405.8 225.1h.4v.3h-.4z" fill-rule="evenodd"/>
<path d="M405.8 225.8h.4v.4h-.4z" fill-rule="evenodd"/>
<path d="M405.8 226.9h.8v.4h-.8z" fill-rule="evenodd"/>
<path d="M405.8 228.4h1.1v.4h-1.1z" fill-rule="evenodd"/>
<path d="M405.8 228.8h.4v.4h-.4z" fill-rule="evenodd"/>
<path d="M405.8 229.6h.4v.3h-.4z" fill-rule="evenodd"/>
<path d="M406.2 220.2h.7v.4h-.7z" fill-rule="evenodd"/>
<path d="M406.2 220.9h.4v.4h-.4z" fill-rule="evenodd"/>
<path d="M406.2 224.7h.4v.4h-.4z" fill-rule="evenodd"/>
<path d="M406.2 225.4h.4v.4h-.4z" fill-rule="evenodd"/>
<path d="M406.2 228.1h.4v.3h-.4z" fill-rule="evenodd"/>
<path d="M406.6 220.6h.3v.3h-.3z" fill-rule="evenodd"/>
<path d="M406.6 221.3h1.5v.4h-1.5z" fill-rule="evenodd"/>
<path d="M406.6 222.8h.3v.4h-.3z" fill-rule="evenodd"/>
<path d="M406.6 224.3h.7v.4h-.7z" fill-rule="evenodd"/>
<path d="M406.6 226.6h.3v.3h-.3z" fill-rule="evenodd"/>
<path d="M406.6 227.3h.3v.4h-.3z" fill-rule="evenodd"/>
<path d="M406.6 228.8h.3v.4h-.3z" fill-rule="evenodd"/>
<path d="M406.6 229.6h.3v.3h-.3z" fill-rule="evenodd"/>
<path d="M406.9 220.9h.4v.4h-.4z" fill-rule="evenodd"/>
<path d="M406.9 221.7h.8v.4h-.8z" fill-rule="evenodd"/>
<path d="M406.9 224.7h1.5v.4h-1.5z" fill-rule="evenodd"/>
<path d="M406.9 225.4h.8v.4h-.8z" fill-rule="evenodd"/>
<path d="M406.9 226.2h.8v.4h-.8z" fill-rule="evenodd"/>
<path d="M406.9 227.7h.8v.4h-.8z" fill-rule="evenodd"/>
<path d="M406.9 228.1h.8v.3h-.8z" fill-rule="evenodd"/>
<path d="M407.3 220.2h.4v.4h-.4z" fill-rule="evenodd"/>
<path d="M407.3 220.6h.4v.3h-.4z" fill-rule="evenodd"/>
<path d="M407.3 222.4h.8v.4h-.8z" fill-rule="evenodd"/>
<path d="M407.3 223.9h.8v.4h-.8z" fill-rule="evenodd"/>
<path d="M407.3 225.1h.8v.3h-.8z" fill-rule="evenodd"/>
<path d="M407.3 226.9h.4v.4h-.4z" fill-rule="evenodd"/>
<path d="M407.3 228.4h.4v.4h-.4z" fill-rule="evenodd"/>
<path d="M407.3 228.8h1.9v.4h-1.9z" fill-rule="evenodd"/>
<path d="M407.3 229.2h.4v.4h-.4z" fill-rule="evenodd"/>
<path d="M407.3 230.3h.8v.4h-.8z" fill-rule="evenodd"/>
<path d="M407.7 222.1h.7v.3h-.7z" fill-rule="evenodd"/>
<path d="M407.7 222.8h.4v.4h-.4z" fill-rule="evenodd"/>
<path d="M407.7 224.3h.4v.4h-.4z" fill-rule="evenodd"/>
<path d="M407.7 225.8h.4v.4h-.4z" fill-rule="evenodd"/>
<path d="M407.7 229.6h.7v.3h-.7z" fill-rule="evenodd"/>
<path d="M408.1 219.8h.3v.4h-.3z" fill-rule="evenodd"/>
<path d="M408.1 220.2h.3v.4h-.3z" fill-rule="evenodd"/>
<path d="M408.1 221.7h.3v.4h-.3z" fill-rule="evenodd"/>
<path d="M408.1 223.2h.3v.4h-.3z" fill-rule="evenodd"/>
<path d="M408.1 223.6h.3v.3h-.3z" fill-rule="evenodd"/>
<path d="M408.1 226.2h.3v.4h-.3z" fill-rule="evenodd"/>
<path d="M408.1 226.6h.3v.3h-.3z" fill-rule="evenodd"/>
<path d="M408.1 228.1h.3v.3h-.3z" fill-rule="evenodd"/>
<path d="M408.4 221.3h.4v.4h-.4z" fill-rule="evenodd"/>
<path d="M408.4 222.4h.4v.4h-.4z" fill-rule="evenodd"/>
<path d="M408.4 223.9h.4v.4h-.4z" fill-rule="evenodd"/>
<path d="M408.4 225.4h.4v.4h-.4z" fill-rule="evenodd"/>
<path d="M408.4 225.8h.8v.4h-.8z" fill-rule="evenodd"/>
<path d="M408.4 229.2h.8v.4h-.8z" fill-rule="evenodd"/>
<path d="M408.8 219.8h1.1v.4h-1.1z" fill-rule="evenodd"/>
<path d="M408.8 222.1h.8v.3h-.8z" fill-rule="evenodd"/>
<path d="M408.8 222.8h.8v.4h-.8z" fill-rule="evenodd"/>
<path d="M408.8 223.6h.4v.3h-.4z" fill-rule="evenodd"/>
<path d="M408.8 224.3h.4v.4h-.4z" fill-rule="evenodd"/>
<path d="M408.8 226.9h1.1v.4h-1.1z" fill-rule="evenodd"/>
<path d="M408.8 227.7h1.1v.4h-1.1z" fill-rule="evenodd"/>
<path d="M408.8 228.1h.4v.3h-.4z" fill-rule="evenodd"/>
<path d="M408.8 228.4h1.1v.4h-1.1z" fill-rule="evenodd"/>
<path d="M408.8 229.9h1.1v.4h-1.1z" fill-rule="evenodd"/>
<path d="M408.8 230.3h.4v.4h-.4z" fill-rule="evenodd"/>
<path d="M409.2 221.3h.4v.4h-.4z" fill-rule="evenodd"/>
<path d="M409.2 224.7h.4v.4h-.4z" fill-rule="evenodd"/>
<path d="M409.2 225.1h.4v.3h-.4z" fill-rule="evenodd"/>
<path d="M409.2 226.2h.4v.4h-.4z" fill-rule="evenodd"/>
<path d="M409.2 226.6h.4v.3h-.4z" fill-rule="evenodd"/>
<path d="M409.6 221.7h1.1v.4h-1.1z" fill-rule="evenodd"/>
<path d="M409.6 222.4h.3v.4h-.3z" fill-rule="evenodd"/>
<path d="M409.6 223.9h.3v.4h-.3z" fill-rule="evenodd"/>
<path d="M409.6 225.4h.3v.4h-.3z" fill-rule="evenodd"/>
<path d="M409.6 228.1h.7v.3h-.7z" fill-rule="evenodd"/>
<path d="M409.6 229.6h.7v.3h-.7z" fill-rule="evenodd"/>
<path d="M409.9 221.3h.4v.4h-.4z" fill-rule="evenodd"/>
<path d="M409.9 222.1h.4v.3h-.4z" fill-rule="evenodd"/>
<path d="M409.9 223.2h.8v.4h-.8z" fill-rule="evenodd"/>
<path d="M409.9 223.6h.4v.3h-.4z" fill-rule="evenodd"/>
<path d="M409.9 224.3h.4v.4h-.4z" fill-rule="evenodd"/>
<path d="M409.9 224.7h.8v.4h-.8z" fill-rule="evenodd"/>
<path d="M409.9 225.1h.4v.3h-.4z" fill-rule="evenodd"/>
<path d="M409.9 225.8h.4v.4h-.4z" fill-rule="evenodd"/>
<path d="M409.9 226.2h.8v.4h-.8z" fill-rule="evenodd"/>
<path d="M409.9 226.6h.4v.3h-.4z" fill-rule="evenodd"/>
<path d="M409.9 230.3h.4v.4h-.4z" fill-rule="evenodd"/>
<path d="M410.3 219.8h.4v.4h-.4z" fill-rule="evenodd"/>
<path d="M410.3 220.2h.4v.4h-.4z" fill-rule="evenodd"/>
<path d="M410.3 227.3h.4v.4h-.4z" fill-rule="evenodd"/>
<path d="M410.3 227.7h.4v.4h-.4z" fill-rule="evenodd"/>
<path d="M410.3 228.8h.4v.4h-.4z" fill-rule="evenodd"/>
</g>
<path d="M309 266.5h35.4v23.5h-35.4z" fill-rule="evenodd" fill="#17458c"/>
<path d="M396.4 266.5v23.5" fill="none" stroke="#14141a" stroke-width=".19"/>
<text font-size="5.3" fill="#14141a" x="346.4" y="286">P3-RF-02</text>
<text font-size="3.9" fill="#14141a" x="401.1" y="286">C01</text>
<text font-size="3.4" fill="#14141a" x="311" y="249.7">ROOF - TRUSS LAYOUT</text>
<text font-size="3.2" fill="#14141a" x="26" y="279">ROOF - TRUSS LAYOUT PLAN</text>
<text font-size="2.8" fill="#17458c" x="312" y="13.2">ROOF SCHEDULE</text>
<text font-size="2.8" fill="#fff" x="315.6" y="280.5">CONSTRUCTION</text>
<text font-size="2.6" fill="#17458c" x="369.8" y="222">TLS TIMBER FRAME</text>
<g font-size="2.5" fill="#14141a">
<text x="312" y="20.2">ATTIC TRUSSES</text>
<text x="312" y="41.8">CUT ROOF MEMBERS</text>
<text x="312" y="185.1">NOTES</text>
<text x="311" y="239.6">MP Adams</text>
</g>
<g font-size="2.4" fill="#14141a">
<text x="311" y="264.1">1:50</text>
<text x="337" y="264.1">A3</text>
<text x="363" y="264.1">13.09.26</text>
<text x="389" y="264.1">TS</text>
</g>
<text font-size="2.3" fill="#14141a" x="312" y="206.2">REVISIONS</text>
<text font-size="2.2" fill="#14141a" x="363" y="239.6">MP Adams Plot 3, Eckington</text>
<g font-size="2.1" fill="#14141a">
<text x="312" y="27.4">T1</text>
<text x="342.9" y="27.4">23</text>
<text x="362.2" y="27.4">6650</text>
<text x="383.7" y="27.4">3588</text>
<text x="408.8" y="27.4">8</text>
<text x="312" y="30.6">T2</text>
<text x="344.1" y="30.6">5</text>
<text x="362.2" y="30.6">5710</text>
<text x="383.7" y="30.6">3118</text>
<text x="408.8" y="30.6">1</text>
<text x="312" y="48.9">Valley / rafter / ridge / purlin members (above ceiling)</text>
<text x="407.6" y="48.9">64</text>
<text x="312" y="213">C01</text>
<text x="324" y="213">13.09.26</text>
<text x="342" y="213">Construction issue</text>
</g>
<g font-size="2.1" fill="#73737a">
<text x="26" y="284">Scale 1:50 @ A3</text>
<text x="43.7" y="284">|</text>
<text x="46" y="284">Ridge lines blue dash-dot; first floor walls below grey dashed</text>
</g>
<g font-size="2" fill="#73737a">
<text x="312" y="24.1">Type</text>
<text x="342.1" y="24.1">No.</text>
<text x="361.9" y="24.1">Span</text>
<text x="382.2" y="24.1">Height</text>
<text x="402.1" y="24.1">Doubles</text>
<text x="312" y="45.6">Item</text>
<text x="406.8" y="45.6">No.</text>
<text x="376.3" y="226.2">Design &amp; Manufacture</text>
<text x="311" y="255.9">Attic trusses, cut roof members and set-out</text>
</g>
<g font-size="2" fill="#14141a">
<text x="312" y="189.2">1.</text>
<text x="316" y="189.2">Attic trusses T1 (main roof) and T2 (pop-out roof) at the centres dimensioned; doubles where shown.</text>
<text x="312" y="192.7">2.</text>
<text x="312" y="196.2">3.</text>
<text x="316" y="192.7">Cut roof members (valley, rafters, ridge and purlins) at the pop-out junction shown indicatively.</text>
<text x="316" y="196.2">Gable panels see P3-GA-03. Truss and roof member positions indicative; read with the truss</text>
<text x="316" y="199.1">manufacturer's layout and engineer's drawing 26-431-S-0001.</text>
</g>
<g font-size="1.9" fill="#73737a">
<text x="312" y="34.3">Span over external frame faces; height from underside of bottom chord.</text>
<text x="312" y="52.5">Indicative, at the pop-out junction.</text>
</g>
<g font-size="1.8" fill="#73737a">
<text x="312" y="209.6">REV</text>
<text x="324" y="209.6">DATE</text>
<text x="342" y="209.6">DESCRIPTION</text>
<text x="18" y="288" transform="rotate(-90 18 288)">Do not scale. All dimensions in mm. Check all dimensions on site.</text>
</g>
<text font-size="1.8" fill="#14141a" x="161.5" y="251.1">10880</text>
<g font-size="1.7" fill="#73737a">
<text x="311" y="235.8">CLIENT</text>
<text x="363" y="235.8">PROJECT</text>
<text x="311" y="245.3">DRAWING TITLE</text>
<text x="311" y="260.3">SCALE</text>
<text x="337" y="260.3">SIZE</text>
<text x="363" y="260.3">DATE</text>
<text x="389" y="260.3">DRAWN</text>
<text x="346.4" y="269.3">DRAWING No.</text>
<text x="398.4" y="269.3">REV</text>
</g>
<text font-size="1.7" fill="#d9e6ff" x="311" y="269.3">STATUS</text>
<g font-size="1.7" fill="#14141a">
<text x="193.5" y="284.6">0</text>
<text x="213.5" y="284.6">1</text>
<text x="233.5" y="284.6">2</text>
<text x="253.5" y="284.6">3</text>
<text x="273.5" y="284.6">4</text>
<text x="292.8" y="284.6">5m</text>
</g>
<g font-size="1.6" fill="#14141a">
<text x="260.7" y="57.8" transform="rotate(-90 260.7 57.8)">184</text>
<text x="260.7" y="65.4" transform="rotate(-90 260.7 65.4)">576</text>
<text x="260.7" y="77.1" transform="rotate(-90 260.7 77.1)">600</text>
<text x="260.7" y="88.7" transform="rotate(-90 260.7 88.7)">553</text>
<text x="260.7" y="94.2" transform="rotate(-90 260.7 94.2)">47</text>
<text x="260.7" y="164.8" transform="rotate(-90 260.7 164.8)">6925</text>
<text x="55.7" y="242.8">184</text>
<text x="62.1" y="242.8">456</text>
<text x="72.1" y="242.8">544</text>
<text x="78.5" y="242.8">47</text>
<text x="84.9" y="242.8">637</text>
<text x="92.2" y="242.8">47</text>
<text x="93.3" y="245.4">72</text>
<text x="94.5" y="242.8">47</text>
<text x="100.9" y="242.8">637</text>
<text x="108.2" y="242.8">47</text>
<text x="111.5" y="242.8">322</text>
<text x="120.5" y="242.8">581</text>
<text x="127.2" y="242.8">47</text>
<text x="145.6" y="242.8">1875</text>
<text x="165.6" y="242.8">47</text>
<text x="191.2" y="242.8">2598</text>
<text x="218.6" y="242.8">47</text>
<text x="225" y="242.8">637</text>
<text x="232.7" y="242.8">141</text>
<text x="240.5" y="242.8">637</text>
<text x="247.8" y="242.8">47</text>
<text x="253.3" y="242.8">543</text>
<text x="263.3" y="242.8">457</text>
<text x="269.7" y="242.8">184</text>
</g>
<text font-size="1.6" fill="#73737a" x="375.9" y="230.4">Scan: 3D model + drawings</text>
<g font-size="1.5" fill="#17458c">
<text x="158.3" y="58.9">T2</text>
<text x="158.3" y="70.4">T2</text>
<text x="158.3" y="82.4">T2</text>
<text x="158.3" y="94.4">T2</text>
<text x="167.4" y="93.5">T2</text>
<text x="80.4" y="193.3" transform="rotate(-90 80.4 193.3)">T1</text>
<text x="94.1" y="193.3" transform="rotate(-90 94.1 193.3)">T1</text>
<text x="110.1" y="193.3" transform="rotate(-90 110.1 193.3)">T1</text>
<text x="129.1" y="193.3" transform="rotate(-90 129.1 193.3)">T1</text>
<text x="167.6" y="193.3" transform="rotate(-90 167.6 193.3)">T1</text>
<text x="220.5" y="193.3" transform="rotate(-90 220.5 193.3)">T1</text>
<text x="249.7" y="193.3" transform="rotate(-90 249.7 193.3)">T1</text>
<text x="59.5" y="204" transform="rotate(-90 59.5 204)">T1</text>
<text x="68.6" y="204" transform="rotate(-90 68.6 204)">T1</text>
<text x="79.5" y="204" transform="rotate(-90 79.5 204)">T1</text>
<text x="93.1" y="204" transform="rotate(-90 93.1 204)">T1</text>
<text x="96.5" y="204" transform="rotate(-90 96.5 204)">T1</text>
<text x="109.2" y="204" transform="rotate(-90 109.2 204)">T1</text>
<text x="116.6" y="204" transform="rotate(-90 116.6 204)">T1</text>
<text x="128.2" y="204" transform="rotate(-90 128.2 204)">T1</text>
<text x="166.6" y="204" transform="rotate(-90 166.6 204)">T1</text>
<text x="219.5" y="204" transform="rotate(-90 219.5 204)">T1</text>
<text x="233.2" y="204" transform="rotate(-90 233.2 204)">T1</text>
<text x="236" y="204" transform="rotate(-90 236 204)">T1</text>
<text x="248.8" y="204" transform="rotate(-90 248.8 204)">T1</text>
<text x="260.6" y="204" transform="rotate(-90 260.6 204)">T1</text>
<text x="269.7" y="204" transform="rotate(-90 269.7 204)">T1</text>
<text x="95.5" y="214.6" transform="rotate(-90 95.5 214.6)">T1</text>
</g>
</svg>
